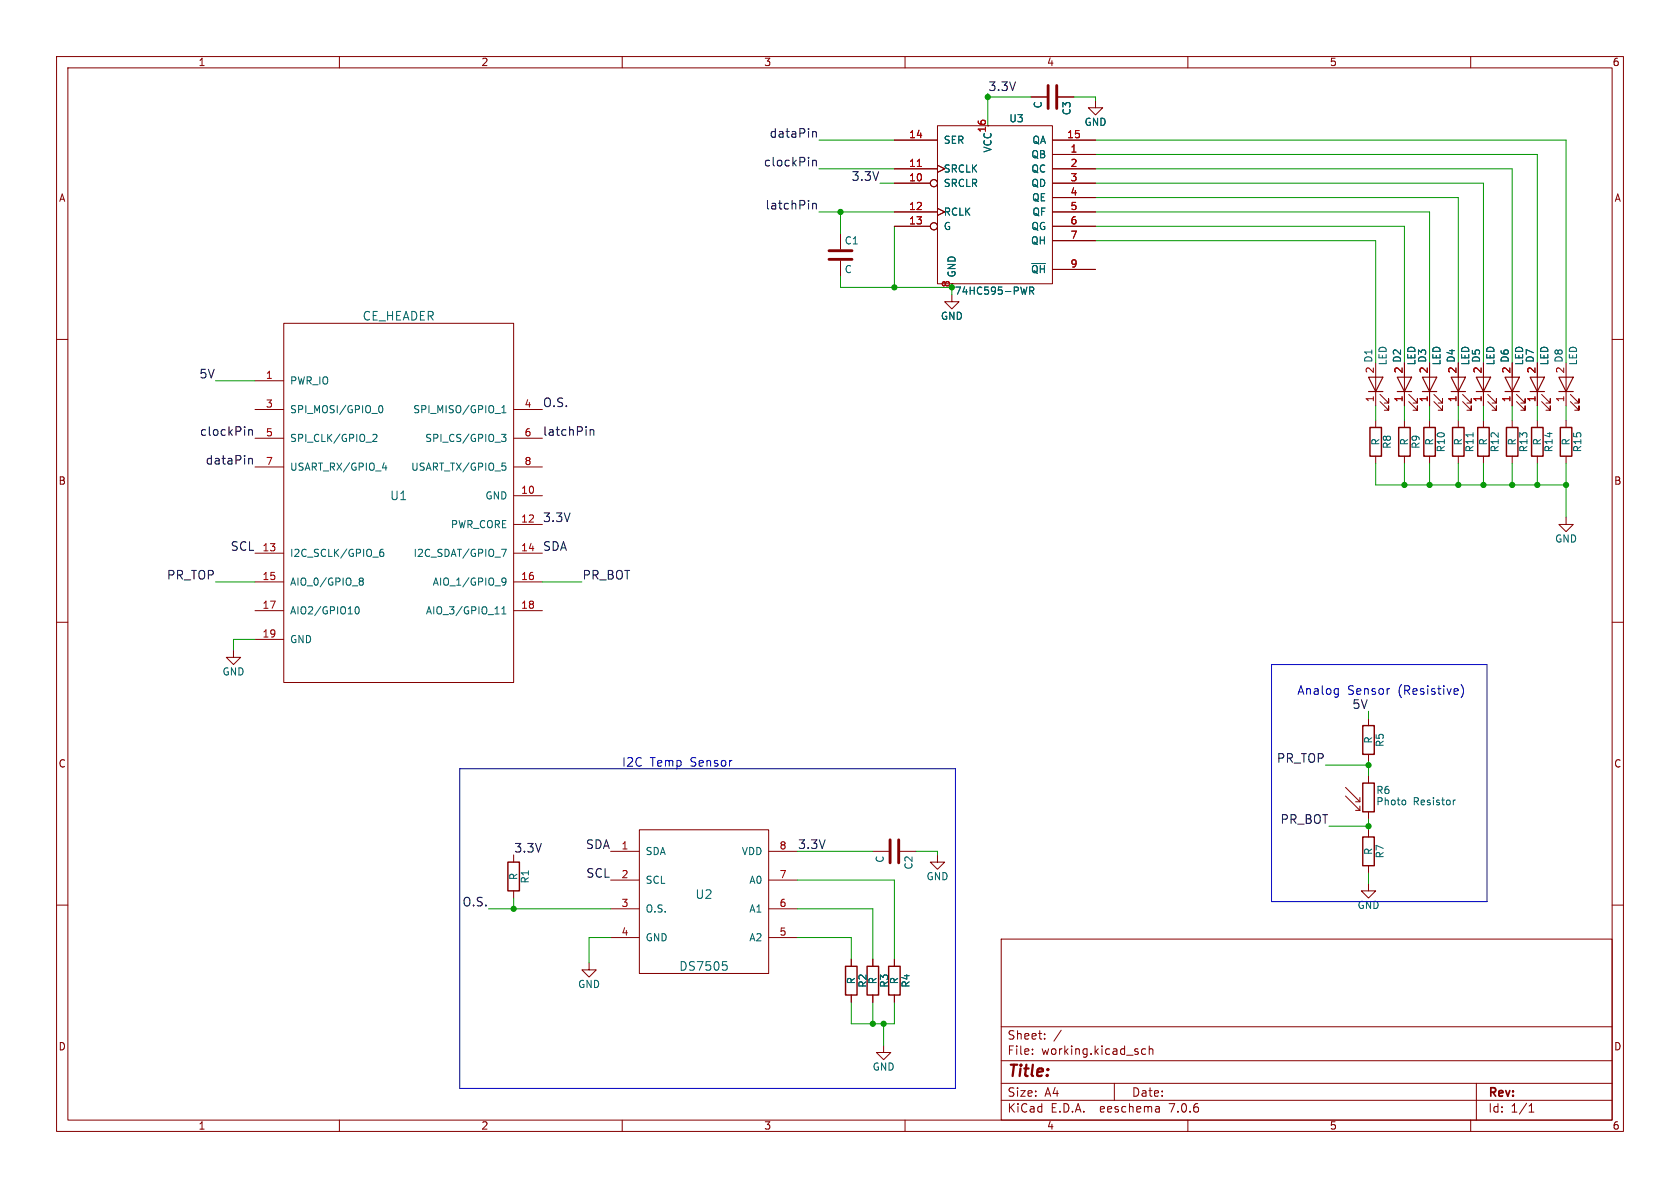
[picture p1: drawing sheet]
<svg xmlns="http://www.w3.org/2000/svg" width="297mm" height="210mm" viewBox="0 0 297 210" stroke-linecap="round" stroke-linejoin="round" font-family="sans-serif">
<g fill="none" stroke="#840000" stroke-width=".18">
<path d="M10 10h277v190h-277zM12 12h273v186h-273zM60 10v2M110 10v2M160 10v2M182.2 17.1h2.8M187.1 17.1h2.8M193.7 17.8v1.3h1.2l-1.2 1.2-1.3-1.2h1.3M210 10v2M260 10v2M158.1 32.4h6.4M158.1 29.8h7.6"/>
<path d="M158.1 37.5h7.6M158.1 24.8h7.6M165.7 22.2h20.4v28h-20.4zM165.7 29.2l1.3 .6-1.3 .7M165.7 36.8l1.3 .7-1.3 .6M186.1 27.3h7.6M186.1 32.4h7.6M186.1 29.8h7.6M186.1 37.5h7.6M186.1 24.8h7.6M186.1 34.9h7.6M10 60h2"/>
<path d="M50.2 57.2h40.6v63.5h-40.6zM148.6 41.3v2.8M148.6 46.1v2.8M158.1 40h6.4M168.3 52.1v1.2h1.2l-1.2 1.3-1.3-1.3h1.3M186.1 40h7.6M186.1 42.5h7.6M186.1 47.6h7.6M285 60h2M45.1 67.3h5.1M45.1 72.4h5.1M45.1 77.5h5.1"/>
<path d="M90.8 72.4h5.1M90.8 77.5h5.1M243.2 66.7v5.1M243.2 74.3v1.3M244 71l1.5 1.5v-.7v.7h-.8M244 69.7l1.5 1.5v-.7v.7h-.8M248.3 66.7v5.1M248.3 74.3v1.3M249 71l1.6 1.5v-.7v.7h-.8M249 69.7l1.6 1.5v-.7v.7h-.8M252.7 66.7v5.1M252.7 74.3v1.3"/>
<path d="M253.5 71l1.5 1.5v-.7v.7h-.7M253.5 69.7l1.5 1.5v-.7v.7h-.7M257.8 66.7v5.1M257.8 74.3v1.3M258.6 71l1.5 1.5v-.7v.7h-.8M258.6 69.7l1.5 1.5v-.7v.7h-.8M262.3 66.7v5.1M262.3 74.3v1.3M263 71l1.5 1.5v-.7v.7h-.7M263 69.7l1.5 1.5v-.7v.7h-.7M267.3 66.7v5.1M267.3 74.3v1.3"/>
<path d="M268.1 71l1.5 1.5v-.7v.7h-.7M268.1 69.7l1.5 1.5v-.7v.7h-.7M271.8 66.7v5.1M271.8 74.3v1.3M272.5 71l1.6 1.5v-.7v.7h-.8M272.5 69.7l1.6 1.5v-.7v.7h-.8M276.9 66.7v5.1M276.9 74.3v1.3M277.6 71l1.5 1.5v-.7v.7h-.7M277.6 69.7l1.5 1.5v-.7v.7h-.7M45.1 97.8h5.1M45.1 82.6h5.1"/>
<path d="M90.8 87.6h5.1M90.8 92.7h5.1M90.8 97.8h5.1M90.8 82.6h5.1M243.2 80.6v1.3M248.3 80.6v1.3M252.7 80.6v1.3M257.8 80.6v1.3M262.3 80.6v1.3M267.3 80.6v1.3M271.8 80.6v1.3M276.9 91.4v1.3h1.2l-1.2 1.3-1.3-1.3h1.3"/>
<path d="M276.9 80.6v1.3M10 110h2M41.3 114.9v1.3h1.2l-1.2 1.3-1.3-1.3h1.3M45.1 102.9h5.1M45.1 108h5.1M45.1 113h5.1M90.8 102.9h5.1M90.8 108h5.1M285 110h2M237.9 139.2l2.5 2.5M241.9 127v1.3M241.9 133.4v1.2"/>
<path d="M241.9 137.2v1.2M10 160h2M90.8 151.1v1.3M90.8 157.5v1.3M107.9 150.5h5.1M107.9 155.6h5.1M113 146.7h22.9v25.4h-22.9zM135.9 150.5h5.1M135.9 155.6h5.1M154.3 150.5h2.8M159.1 150.5h2.8M165.7 151.1v1.3h1.3l-1.3 1.3-1.2-1.3h1.2"/>
<path d="M237.9 140.7l2.5 2.6M239.6 143.3h.8M239.6 141.7h.8M240.4 141v.7M240.4 142.5v.8M241.9 156.2v1.3h1.3l-1.3 1.3-1.2-1.3h1.2M241.9 143.5v1.3M241.9 146.7v1.3M241.9 153v1.3M285 160h2M104.1 170.2v1.3h1.3l-1.3 1.2-1.2-1.2h1.2M107.9 160.7h5.1"/>
<path d="M107.9 165.7h5.1M135.9 160.7h5.1M135.9 165.7h5.1M150.5 169.5v1.3M150.5 175.9v1.3M154.3 169.5v1.3M154.3 175.9v1.3M158.1 169.5v1.3M158.1 175.9v1.3M177 166h108v32h-108zM60 198v2M110 198v2"/>
<path d="M156.2 184.8v1.3h1.3l-1.3 1.2-1.3-1.2h1.3M160 198v2M177 194.5h108M177 191.5h108M177 187.5h108M177 181.5h108M182.5 186.3v.1M182.5 185.5v.1M184.7 183.6v.1M184.7 182.8v.1M187.6 182.1l-1.3 2M197 191.5v3"/>
<path d="M202.5 185.5l-.4-.1-.3 .3v.4l.2 .2h.5M203.2 185.5l.2-.1 .3 .1 .1 .9M203.2 184.9v1.5M204.9 195.7l.1 .9M205 196.5l-.2 .1M205 196h-.2M210 198v2M260 198v2M261 191.5v6.5M270.3 196.6h.9M270.3 195.5l.4-.4v1.5"/>
<circle cx="165.1" cy="32.4" r=".63"/>
<circle cx="165.1" cy="40" r=".63"/>
</g>
<path d="M185.3 15.1v4.1M186.8 15.1v4.1M146.6 45.8h4M146.6 44.3h4M157.4 148.5v4M158.9 148.5v4" fill="none" stroke="#840000" stroke-width=".51"/>
<path d="M162.2 29.4h.7" fill="none" stroke="#a90000" stroke-width=".18"/>
<g fill="none" stroke="#006464" stroke-width=".18">
<path d="M181.5 50.7l-.3 1.3M182 51.4l.6-.1 .2-.1-.1-.3-.7-.2v1.3M182.3 51.4l.5 .6M65.9 76.9l.5-.1 .2 .3-.7 .9h.7M66.9 72.2l.2-.4 .1-.1a.68 .68 0 0 1 .5 .6 .68 .68 0 0 1-.5 .7l-.1-.2-.2-.3M87.5 73.1h1M88.7 76.8h.7l-.4 .5 .4 .1v.5l-.2 .1h-.5M88.7 72.1l.4-.4v1.3M88.7 73h.7M260.4 76.5v.7M67.6 82.7h.8M67.7 97.1l-.3 .1a.86 .86 0 0 0 0 1.2l.4-.2 .1-.4-.3-.2h-.4l-.1 .2"/>
<path d="M68.2 82.3v.8M88.7 97.1h.8l-.5 1.3M88.8 81.9h.6M89.2 82.3l.2 .3v.3l-.2 .2M63 107.3h.1a.68 .68 0 0 1 .4 .6 .68 .68 0 0 1-.4 .6 .84 .84 0 0 1-.1-1.2zM63.6 102.7h.1M63.6 102.2h.4l.2 .1v.2l-.2 .2M63.7 102.7h.3M63.7 102.7l-.1 .1M64 102.7l.2 .3v.3l-.2 .1h-.4M88.7 108.5h.7M88.7 107.6l.4-.3v1.2"/>
<path d="M88.8 102.2h.4l.2 .1a.84 .84 0 0 1-.3 1.1h-.3M89.4 102.7l-.2 .3-.4-.1M248.3 141.4l.2 .3v.3l-.2 .3M257.3 141.4l-.4 .3M127.8 170h.7M128.3 170.6l.3 .3v.3l-.3 .3"/>
</g>
<g fill="none" stroke="#840000" stroke-width=".25">
<path d="M242.2 75.6h2v5h-2zM247.3 75.6h2v5h-2zM251.7 75.6h2v5h-2zM256.8 75.6h2v5h-2zM261.2 75.6h2.1v5h-2.1zM266.3 75.6h2.1v5h-2.1zM270.8 75.6h2v5h-2zM275.8 75.6h2.1v5h-2.1zM240.9 138.4h2.1v5.1h-2.1zM240.9 128.3h2.1v5.1h-2.1zM89.8 152.4h2v5.1h-2zM240.9 148h2.1v5h-2.1z"/>
<path d="M149.5 170.8h2v5.1h-2zM153.3 170.8h2v5.1h-2zM157.1 170.8h2v5.1h-2z"/>
</g>
<g fill="none" stroke="#840000" stroke-width=".2">
<path d="M241.9 66.7h2.6l-1.3 2.5zM241.9 69.2h2.6M247 66.7h2.6l-1.3 2.5zM247 69.2h2.6M251.5 66.7h2.5l-1.3 2.5zM251.5 69.2h2.5M256.5 66.7h2.6l-1.3 2.5zM256.5 69.2h2.6M261 66.7h2.5l-1.2 2.5zM261 69.2h2.5M266.1 66.7h2.5l-1.3 2.5zM266.1 69.2h2.5"/>
<path d="M270.5 66.7h2.5l-1.2 2.5zM270.5 69.2h2.5M275.6 66.7h2.5l-1.2 2.5zM275.6 69.2h2.5"/>
</g>
<path d="M143.7 28.3v1M143.7 35.9v1.1M143.7 36.1l.2-.2 .3 .1 .1 1M143.7 28.5l.2-.2 .3 .1 .1 .9M143.7 23.3h.5l.1 1M44 76.1l.2-.2 .3 .1 .1 1M44 75.9v1.1M104.3 75.9v1.1M104.3 76.1l.2-.2 .4 .1 .1 1M44 81.1h.5l.1 .9" fill="none" stroke="#0f0f0f" stroke-width=".18"/>
<path d="M224.8 117.5h38.1v41.9h-38.1zM81.3 135.9h87.6v56.5h-87.6zM236.4 121.7l.2 .1M236.6 121.7v1.3l-.2 .2M236.6 122.7h-.2M245.5 121.7h.2M258.3 121a1.74 1.74 0 0 1 0 2.3" fill="none" stroke="#0000c2" stroke-width=".18"/>
<g fill="none" stroke="#009600" stroke-width=".18">
<path d="M174.6 16.5v5.7M174.6 17.1h7.6M189.9 17.1h3.8v.7M144.8 29.8h13.3M144.8 37.5h13.3M144.8 24.8h13.3M148.6 37.5v3.8M155.6 32.4h2.5M193.7 32.4h68.6v31.7M193.7 29.8h73.6v34.3M193.7 37.5h59v26.6M193.7 24.8h83.2v39.3"/>
<path d="M193.7 27.3h78.1v36.8M193.7 34.9h64.1v29.2M148.6 48.9v1.9h19.7M158.1 40v10.8M193.7 40h54.6v24.1M193.7 42.5h49.5v21.6M38.1 67.3h7M243.2 71.8v2.5M248.3 71.8v2.5M252.7 71.8v2.5M257.8 71.8v2.5M262.3 71.8v2.5"/>
<path d="M267.3 71.8v2.5M271.8 71.8v2.5M276.9 71.8v2.5M243.2 81.9v3.8h33.7M248.3 81.9v3.8M252.7 81.9v3.8M257.8 81.9v3.8M262.3 81.9v3.8M267.3 81.9v3.8M271.8 81.9v3.8M276.9 81.9v9.5M38.1 102.9h7"/>
<path d="M45.1 113h-3.8v1.9M95.9 102.9h7M234.3 135.3h7.6M241.9 125.7v1.3M241.9 134.6v2.6M90.8 158.8v1.9M141 155.6h17.1v13.9M141 150.5h13.3M161.9 150.5h3.8v.6M234.9 146.1h7M241.9 144.8v1.9M241.9 154.3v1.9"/>
<path d="M86.4 160.7h21.5M107.9 165.7h-3.8v4.5M141 165.7h9.5v3.8M141 160.7h13.3v8.8M150.5 177.2v3.8h7.6v-3.8M154.3 177.2v3.8M156.2 181v3.8"/>
</g>
<g fill="#009600" stroke="#009600" stroke-width=".18">
<circle cx="168.3" cy="50.8" r=".46"/>
<circle cx="174.6" cy="17.1" r=".46"/>
<circle cx="156.2" cy="181" r=".46"/>
<circle cx="154.3" cy="181" r=".46"/>
<circle cx="248.3" cy="85.7" r=".46"/>
<circle cx="252.7" cy="85.7" r=".46"/>
<circle cx="241.9" cy="146.1" r=".46"/>
<circle cx="241.9" cy="135.3" r=".46"/>
<circle cx="158.1" cy="50.8" r=".46"/>
<circle cx="148.6" cy="37.5" r=".46"/>
<circle cx="271.8" cy="85.7" r=".46"/>
<circle cx="267.3" cy="85.7" r=".46"/>
<circle cx="262.3" cy="85.7" r=".46"/>
<circle cx="276.9" cy="85.7" r=".46"/>
<circle cx="257.8" cy="85.7" r=".46"/>
<circle cx="90.8" cy="160.7" r=".46"/>
</g>
<text font-size="2.8" fill="#840000" x="178" y="190.9">Title:</text>
<g font-size="2.1" fill="#0f0f0f">
<text x="174.6" y="16.2">3.3V</text>
<text x="135" y="29.5">clockPin</text>
<text x="136" y="24.5">dataPin</text>
<text x="150.5" y="32.1">3.3V</text>
<text x="135.3" y="37.2">latchPin</text>
<text x="35.2" y="67">5V</text>
<text x="35.3" y="77.2">clockPin</text>
<text x="95.9" y="72.1">O.S.</text>
<text x="95.9" y="77.2">latchPin</text>
<text x="36.3" y="82.2">dataPin</text>
<text x="95.9" y="92.4">3.3V</text>
<text x="40.7" y="97.5">SCL</text>
<text x="95.9" y="97.5">SDA</text>
<text x="29.5" y="102.6">PR_TOP</text>
<text x="102.9" y="102.6">PR_BOT</text>
<text x="239" y="125.4">5V</text>
<text x="225.7" y="134.9">PR_TOP</text>
<text x="226.3" y="145.7">PR_BOT</text>
<text x="90.8" y="150.8">3.3V</text>
<text x="103.5" y="150.2">SDA</text>
<text x="103.6" y="155.3">SCL</text>
<text x="141" y="150.2">3.3V</text>
<text x="81.7" y="160.3">O.S.</text>
</g>
<g font-size="2.1" fill="#006464">
<text x="64" y="56.9">CE_HEADER</text>
<text x="68.9" y="88.6">U1</text>
<text x="122.9" y="159.1">U2</text>
<text x="120" y="171.8">DS7505</text>
</g>
<g font-size="2.1" fill="#0000c2">
<text x="229.2" y="122.9">Analog</text>
<text x="238.2" y="122.9">Sensor</text>
<text x="247.2" y="122.9">(Resistive)</text>
<text x="109.9" y="135.6">I2C</text>
<text x="114.9" y="135.6">Temp</text>
<text x="122.1" y="135.6">Sensor</text>
</g>
<g font-size="2.1" fill="#840000">
<text x="178" y="184">Sheet:</text>
<text x="178" y="186.7">File:</text>
<text x="184.1" y="186.7">working.kicad_sch</text>
<text x="178" y="196.9">KiCad</text>
<text x="178" y="194.1">Size:</text>
<text x="184.7" y="194.1">A4</text>
<text x="185.7" y="196.9">E.D.A.</text>
<text x="194.6" y="196.9">eeschema</text>
<text x="200" y="194.1">Date:</text>
<text x="207" y="196.9">7.0.6</text>
<text x="263" y="194.3">Rev:</text>
<text x="263" y="196.9">Id:</text>
<text x="267.1" y="196.9">1/1</text>
</g>
<g font-size="1.8" fill="#840000">
<text x="35" y="11.9">1</text>
<text x="85" y="11.9">2</text>
<text x="135" y="11.9">3</text>
<text x="185" y="11.9">4</text>
<text x="235" y="11.9">5</text>
<text x="285" y="11.9">6</text>
<text x="10.3" y="35.9">A</text>
<text x="285.3" y="35.9">A</text>
<text x="10.3" y="85.9">B</text>
<text x="285.3" y="85.9">B</text>
<text x="10.3" y="135.9">C</text>
<text x="285.3" y="135.9">C</text>
<text x="10.3" y="185.9">D</text>
<text x="285.3" y="185.9">D</text>
<text x="35" y="199.9">1</text>
<text x="85" y="199.9">2</text>
<text x="135" y="199.9">3</text>
<text x="185" y="199.9">4</text>
<text x="235" y="199.9">5</text>
<text x="285" y="199.9">6</text>
</g>
<g font-size="1.8" fill="#a90000">
<text x="174.4" y="23.5" transform="rotate(-90 174.4 23.5)">16</text>
<text x="160.6" y="29.6">11</text>
<text x="160.6" y="24.5">14</text>
<text x="188.6" y="24.5">15</text>
<text x="189.2" y="27.1">1</text>
<text x="189.2" y="29.6">2</text>
<text x="160.6" y="32.1">10</text>
<text x="189.2" y="32.1">3</text>
<text x="189.2" y="34.7">4</text>
<text x="160.6" y="37.2">12</text>
<text x="160.6" y="39.8">13</text>
<text x="189.2" y="37.2">5</text>
<text x="189.2" y="39.8">6</text>
<text x="189.2" y="42.3">7</text>
<text x="189.2" y="47.4">9</text>
<text x="168" y="50.9" transform="rotate(-90 168 50.9)">8</text>
<text x="46.9" y="67.1">1</text>
<text x="243" y="71.2" transform="rotate(-90 243 71.2)">1</text>
<text x="248" y="71.2" transform="rotate(-90 248 71.2)">1</text>
<text x="248" y="66.1" transform="rotate(-90 248 66.1)">2 D2</text>
<text x="252.5" y="71.2" transform="rotate(-90 252.5 71.2)">1</text>
<text x="252.5" y="66.1" transform="rotate(-90 252.5 66.1)">2 D3</text>
<text x="257.6" y="71.2" transform="rotate(-90 257.6 71.2)">1</text>
<text x="257.6" y="66.1" transform="rotate(-90 257.6 66.1)">2 D4</text>
<text x="262" y="71.2" transform="rotate(-90 262 71.2)">1</text>
<text x="262" y="66.1" transform="rotate(-90 262 66.1)">2 D5</text>
<text x="267.1" y="71.2" transform="rotate(-90 267.1 71.2)">1</text>
<text x="267.1" y="66.1" transform="rotate(-90 267.1 66.1)">2 D6</text>
<text x="271.5" y="71.2" transform="rotate(-90 271.5 71.2)">1</text>
<text x="271.5" y="66.1" transform="rotate(-90 271.5 66.1)">2 D7</text>
<text x="276.6" y="71.2" transform="rotate(-90 276.6 71.2)">1</text>
<text x="46.9" y="72.1">3</text>
<text x="46.9" y="77.2">5</text>
<text x="92.6" y="72.1">4</text>
<text x="92.6" y="77.2">6</text>
<text x="46.9" y="82.3">7</text>
<text x="92.6" y="82.3">8</text>
<text x="92" y="87.4">10</text>
<text x="92" y="92.5">12</text>
<text x="46.3" y="97.5">13</text>
<text x="92" y="97.5">14</text>
<text x="46.3" y="102.6">15</text>
<text x="46.3" y="107.7">17</text>
<text x="92" y="102.6">16</text>
<text x="92" y="107.7">18</text>
<text x="46.3" y="112.8">19</text>
<text x="109.8" y="150.2">1</text>
<text x="109.8" y="155.3">2</text>
<text x="137.7" y="155.3">7</text>
<text x="137.7" y="150.2">8</text>
<text x="109.8" y="160.4">3</text>
<text x="137.7" y="160.4">6</text>
<text x="109.8" y="165.5">4</text>
<text x="137.7" y="165.5">5</text>
</g>
<g font-size="1.8" fill="#006464">
<text x="178.3" y="21.8">U3</text>
<text x="184.4" y="19.3" transform="rotate(-90 184.4 19.3)">C</text>
<text x="189.5" y="20.5" transform="rotate(-90 189.5 20.5)">C3</text>
<text x="191.6" y="22.5">GND</text>
<text x="166.8" y="25.6">SER</text>
<text x="175.5" y="27.1" transform="rotate(-90 175.5 27.1)">VCC</text>
<text x="182.2" y="28.2">QB</text>
<text x="182.4" y="25.6">QA</text>
<text x="166.8" y="33.2">SRCLR</text>
<text x="166.8" y="30.7">SRCLK</text>
<text x="182.2" y="30.7">QC</text>
<text x="182.2" y="33.2">QD</text>
<text x="182.4" y="35.8">QE</text>
<text x="166.8" y="38.3">RCLK</text>
<text x="166.8" y="40.9">G</text>
<text x="182.2" y="40.9">QG</text>
<text x="182.4" y="38.3">QF</text>
<text x="149.2" y="43.4">C1</text>
<text x="182.2" y="43.4">QH</text>
<text x="149.2" y="48.5">C</text>
<text x="168.7" y="52.3">74HC595-PWR</text>
<text x="169.1" y="49.1" transform="rotate(-90 169.1 49.1)">GND</text>
<text x="182.2" y="48.5">~{QH}</text>
<text x="166.2" y="56.7">GND</text>
<text x="245.3" y="64.7" transform="rotate(-90 245.3 64.7)">LED</text>
<text x="250.4" y="64.7" transform="rotate(-90 250.4 64.7)">LED</text>
<text x="254.9" y="64.7" transform="rotate(-90 254.9 64.7)">LED</text>
<text x="259.9" y="64.7" transform="rotate(-90 259.9 64.7)">LED</text>
<text x="264.4" y="64.7" transform="rotate(-90 264.4 64.7)">LED</text>
<text x="269.5" y="64.7" transform="rotate(-90 269.5 64.7)">LED</text>
<text x="273.9" y="64.7" transform="rotate(-90 273.9 64.7)">LED</text>
<text x="279" y="64.7" transform="rotate(-90 279 64.7)">LED</text>
<text x="51.2" y="68.2">PWR_IO</text>
<text x="243" y="66.1" transform="rotate(-90 243 66.1)">2 D1</text>
<text x="276.6" y="66.1" transform="rotate(-90 276.6 66.1)">2 D8</text>
<text x="51.2" y="73.3">SPI_MOSI/GPIO_0</text>
<text x="73" y="73.3">SPI_MISO/GPIO_1</text>
<text x="51.2" y="78.3">SPI_CLK/GPIO_2</text>
<text x="51.2" y="83.4">USART_RX/GPIO_4</text>
<text x="72.6" y="83.4">USART_TX/GPIO_5</text>
<text x="75.1" y="78.3">SPI_CS/GPIO_3</text>
<text x="244.1" y="78.8" transform="rotate(-90 244.1 78.8)">R</text>
<text x="246.1" y="79.4" transform="rotate(-90 246.1 79.4)">R8</text>
<text x="249.1" y="78.8" transform="rotate(-90 249.1 78.8)">R</text>
<text x="251.2" y="79.4" transform="rotate(-90 251.2 79.4)">R9</text>
<text x="253.6" y="78.8" transform="rotate(-90 253.6 78.8)">R</text>
<text x="255.6" y="80.1" transform="rotate(-90 255.6 80.1)">R10</text>
<text x="258.7" y="78.8" transform="rotate(-90 258.7 78.8)">R</text>
<text x="260.7" y="80.1" transform="rotate(-90 260.7 80.1)">R11</text>
<text x="263.1" y="78.8" transform="rotate(-90 263.1 78.8)">R</text>
<text x="265.2" y="80.1" transform="rotate(-90 265.2 80.1)">R12</text>
<text x="268.2" y="78.8" transform="rotate(-90 268.2 78.8)">R</text>
<text x="270.2" y="80.1" transform="rotate(-90 270.2 80.1)">R13</text>
<text x="272.6" y="78.8" transform="rotate(-90 272.6 78.8)">R</text>
<text x="274.7" y="80.1" transform="rotate(-90 274.7 80.1)">R14</text>
<text x="277.7" y="78.8" transform="rotate(-90 277.7 78.8)">R</text>
<text x="279.8" y="80.1" transform="rotate(-90 279.8 80.1)">R15</text>
<text x="85.7" y="88.5">GND</text>
<text x="79.6" y="93.6">PWR_CORE</text>
<text x="51.2" y="98.7">I2C_SCLK/GPIO_6</text>
<text x="73" y="98.7">I2C_SDAT/GPIO_7</text>
<text x="274.8" y="96.1">GND</text>
<text x="51.2" y="103.7">AIO_0/GPIO_8</text>
<text x="76.4" y="103.7">AIO_1/GPIO_9</text>
<text x="51.2" y="108.8">AIO2/GPIO10</text>
<text x="51.2" y="113.9">GND</text>
<text x="75.2" y="108.8">AIO_3/GPIO_11</text>
<text x="39.2" y="119.6">GND</text>
<text x="242.8" y="131.5" transform="rotate(-90 242.8 131.5)">R</text>
<text x="244.8" y="132.2" transform="rotate(-90 244.8 132.2)">R5</text>
<text x="243.2" y="140.6">R6</text>
<text x="243.2" y="142.6">Photo</text>
<text x="249.8" y="142.6">Resistor</text>
<text x="91.7" y="155.7" transform="rotate(-90 91.7 155.7)">R</text>
<text x="114" y="151.4">SDA</text>
<text x="131" y="151.4">VDD</text>
<text x="156.4" y="152.6" transform="rotate(-90 156.4 152.6)">C</text>
<text x="161.5" y="153.8" transform="rotate(-90 161.5 153.8)">C2</text>
<text x="163.7" y="155.8">GND</text>
<text x="242.8" y="151.2" transform="rotate(-90 242.8 151.2)">R</text>
<text x="244.8" y="151.8" transform="rotate(-90 244.8 151.8)">R7</text>
<text x="93.7" y="156.3" transform="rotate(-90 93.7 156.3)">R1</text>
<text x="114" y="156.4">SCL</text>
<text x="114" y="161.5">O.S.</text>
<text x="132.4" y="161.5">A1</text>
<text x="132.4" y="156.4">A0</text>
<text x="239.9" y="160.9">GND</text>
<text x="114" y="166.6">GND</text>
<text x="132.4" y="166.6">A2</text>
<text x="102.1" y="174.9">GND</text>
<text x="151.4" y="174.1" transform="rotate(-90 151.4 174.1)">R</text>
<text x="153.4" y="174.7" transform="rotate(-90 153.4 174.7)">R2</text>
<text x="155.2" y="174.1" transform="rotate(-90 155.2 174.1)">R</text>
<text x="157.2" y="174.7" transform="rotate(-90 157.2 174.7)">R3</text>
<text x="159" y="174.1" transform="rotate(-90 159 174.1)">R</text>
<text x="161" y="174.7" transform="rotate(-90 161 174.7)">R4</text>
<text x="154.2" y="189.5">GND</text>
</g>
</svg>
